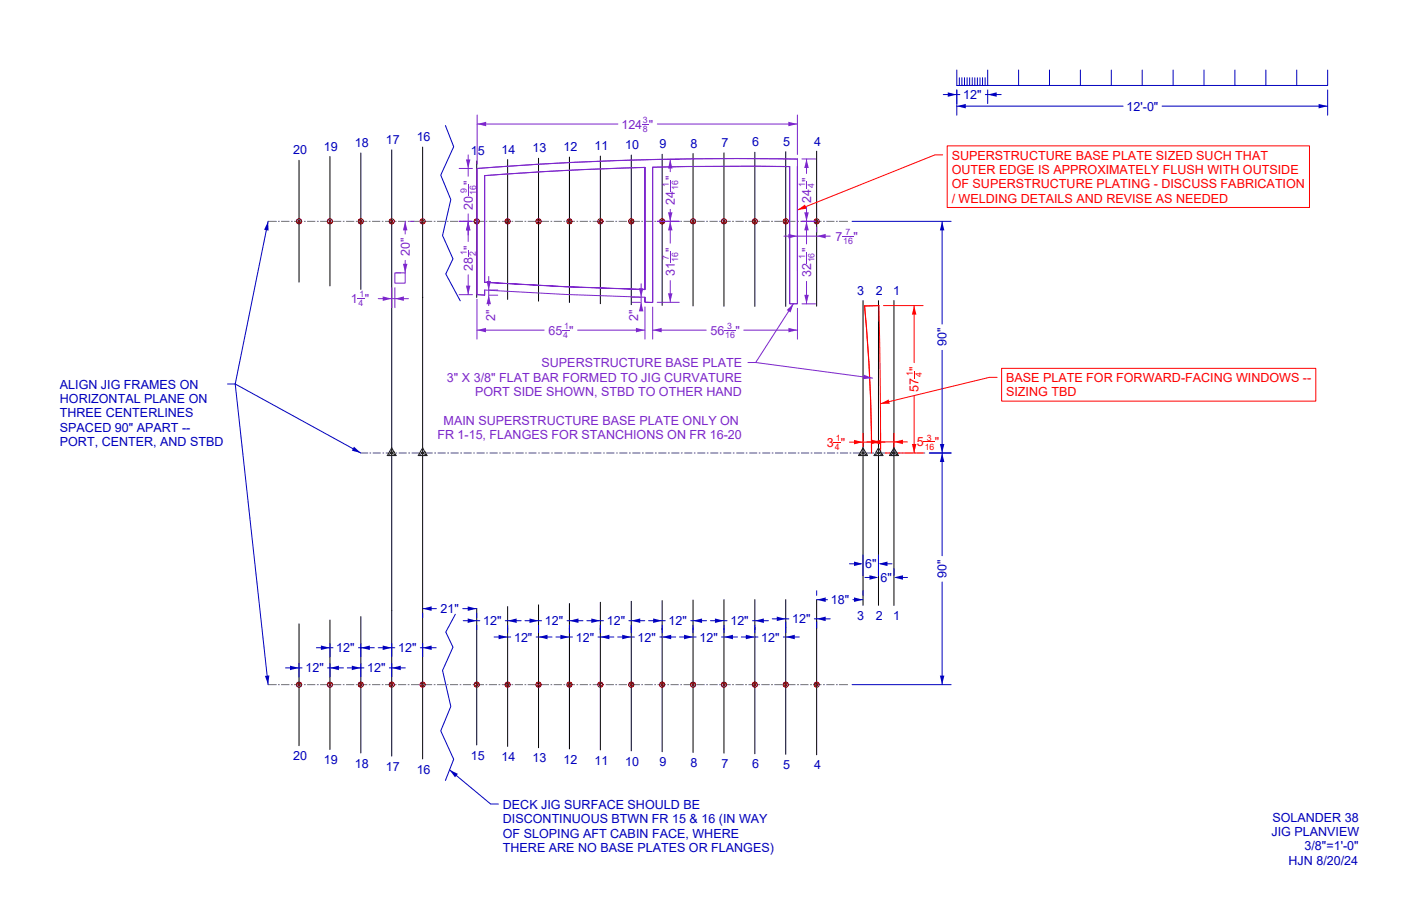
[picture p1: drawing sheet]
<svg xmlns="http://www.w3.org/2000/svg" width="432mm" height="279mm" viewBox="0 0 432 279" stroke-linecap="round" stroke-linejoin="round" font-family="sans-serif">
<!-- layer: Make2D -->
<g fill="none" stroke="#000" stroke-width=".31">
<path d="M92.2 49.4v37.6M101.7 48.3v39.9M111.2 47.2v42M120.7 46.2v187M130.3 45.4v188.6M146.9 49.7v42M156.5 49.2v43.1M166 48.8v44.1M175.5 48.4v44.9M185 48.1v45.6M194.6 47.8v46.2M204.1 47.6v46.6"/>
<path d="M213.6 47.3v47.1M223.1 47.1v47.4M232.7 47v47.5M242.2 46.8v47.7M251.7 46.6v47.8M266 92.7v94M270.8 92.7v94M275.5 92.7v94M92.2 192.4v37.6M101.7 191.2v39.9M111.2 190.2v42M146.9 187.7v42"/>
<path d="M156.5 187.1v43.1M166 186.5v44.1M175.5 186.1v44.9M185 185.7v45.6M194.6 185.4v46.2M204.1 185.2v46.6M213.6 185v47.1M223.1 184.9v47.4M232.7 184.9v47.5M242.2 184.9v47.7M251.7 185v47.8"/>
</g>
<g fill="none" stroke="#696969" stroke-width=".31">
<path d="M82.6 68.3h2.6M85.7 68.3h.5M86.7 68.3h2.5M89.7 68.3h.5M90.7 68.3h2.5M93.7 68.3h.5M94.7 68.3h2.5M97.7 68.3h.5M98.7 68.3h2.5M101.7 68.3h.5M102.7 68.3h2.5M105.7 68.3h.5"/>
<path d="M106.7 68.3h2.5M109.7 68.3h.5M110.7 68.3h2.5M113.7 68.3h.5M114.7 68.3h2.5M117.7 68.3h.5M118.7 68.3h2.5M121.7 68.3h.5M122.7 68.3h2.5M125.7 68.3h.5M126.7 68.3h2.5M129.7 68.3h.5"/>
<path d="M130.7 68.3h2.5M133.7 68.3h.5M134.7 68.3h2.5M137.7 68.3h.5M138.7 68.3h2.5M141.7 68.3h.5M142.7 68.3h2.5M145.7 68.3h.5M146.7 68.3h2.5M149.7 68.3h.5M150.7 68.3h2.5M153.7 68.3h.5"/>
<path d="M154.7 68.3h2.5M157.7 68.3h.5M158.7 68.3h2.5M161.7 68.3h.5M162.7 68.3h2.5M165.7 68.3h.5M166.7 68.3h2.5M169.7 68.3h.5M170.7 68.3h2.5M173.7 68.3h.5M174.7 68.3h2.5M177.7 68.3h.5"/>
<path d="M178.7 68.3h2.5M181.7 68.3h.5M182.7 68.3h2.5M185.7 68.3h.5M186.7 68.3h2.5M189.7 68.3h.5M190.7 68.3h2.5M193.7 68.3h.5M194.7 68.3h2.5M197.7 68.3h.5M198.7 68.3h2.5M201.7 68.3h.5"/>
<path d="M202.7 68.3h2.5M205.7 68.3h.5M206.7 68.3h2.5M209.7 68.3h.5M210.7 68.3h2.5M213.7 68.3h.5M214.7 68.3h2.5M217.7 68.3h.5M218.7 68.3h2.5M221.7 68.3h.5M222.7 68.3h2.5M225.7 68.3h.5"/>
<path d="M226.7 68.3h2.5M229.7 68.3h.5M230.7 68.3h2.5M233.7 68.3h.5M234.7 68.3h2.5M237.7 68.3h.5M238.7 68.3h2.5M241.7 68.3h.5M242.7 68.3h2.5M245.7 68.3h.5M246.7 68.3h2.5M249.7 68.3h.5"/>
<path d="M250.7 68.3h2.5M253.7 68.3h.5M254.7 68.3h2.5M257.7 68.3h.5M258.7 68.3h2.5M111.2 139.7h2.2M113.9 139.7h.5M114.9 139.7h2.5M117.9 139.7h.5M118.9 139.7h2.5M121.9 139.7h.5M122.9 139.7h2.5"/>
<path d="M125.9 139.7h.5M126.9 139.7h2.5M129.9 139.7h.5M130.9 139.7h2.5M133.9 139.7h.5M134.9 139.7h2.5M137.9 139.7h.5M138.9 139.7h2.5M141.9 139.7h.5M142.9 139.7h2.5M145.9 139.7h.5M146.9 139.7h2.5"/>
<path d="M149.9 139.7h.5M150.9 139.7h2.5M153.9 139.7h.5M154.9 139.7h2.5M157.9 139.7h.5M158.9 139.7h2.5M161.9 139.7h.5M162.9 139.7h2.5M165.9 139.7h.5M166.9 139.7h2.5M169.9 139.7h.5M170.9 139.7h2.5"/>
<path d="M173.9 139.7h.5M174.9 139.7h2.5M177.9 139.7h.5M178.9 139.7h2.5M181.9 139.7h.5M182.9 139.7h2.5M185.9 139.7h.5M186.9 139.7h2.5M189.9 139.7h.5M190.9 139.7h2.5M193.9 139.7h.5M194.9 139.7h2.5"/>
<path d="M197.9 139.7h.5M198.9 139.7h2.5M201.9 139.7h.5M202.9 139.7h2.5M205.9 139.7h.5M206.9 139.7h2.5M209.9 139.7h.5M210.9 139.7h2.5M213.9 139.7h.5M214.9 139.7h2.5M217.9 139.7h.5M218.9 139.7h2.5"/>
<path d="M221.9 139.7h.5M222.9 139.7h2.5M225.9 139.7h.5M226.9 139.7h2.5M229.9 139.7h.5M230.9 139.7h2.5M233.9 139.7h.5M234.9 139.7h2.5M237.9 139.7h.5M238.9 139.7h2.5M241.9 139.7h.5M242.9 139.7h2.5"/>
<path d="M245.9 139.7h.5M246.9 139.7h2.5M249.9 139.7h.5M250.9 139.7h2.5M253.9 139.7h.5M254.9 139.7h2.5M257.9 139.7h.5M258.9 139.7h2.5M261.9 139.7h.5M262.9 139.7h2.5M265.9 139.7h.5M266.9 139.7h2.5"/>
<path d="M269.9 139.7h.5M270.9 139.7h2.5M273.9 139.7h.5M274.9 139.7h2.5M277.9 139.7h.5M278.9 139.7h2.5M281.9 139.7h.5M282.9 139.7h2.1M82.6 211.1h2.6M85.7 211.1h.5M86.7 211.1h2.5M89.7 211.1h.5"/>
<path d="M90.7 211.1h2.5M93.7 211.1h.5M94.7 211.1h2.5M97.7 211.1h.5M98.7 211.1h2.5M101.7 211.1h.5M102.7 211.1h2.5M105.7 211.1h.5M106.7 211.1h2.5M109.7 211.1h.5M110.7 211.1h2.5M113.7 211.1h.5"/>
<path d="M114.7 211.1h2.5M117.7 211.1h.5M118.7 211.1h2.5M121.7 211.1h.5M122.7 211.1h2.5M125.7 211.1h.5M126.7 211.1h2.5M129.7 211.1h.5M130.7 211.1h2.5M133.7 211.1h.5M134.7 211.1h2.5M137.7 211.1h.5"/>
<path d="M138.7 211.1h2.5M141.7 211.1h.5M142.7 211.1h2.5M145.7 211.1h.5M146.7 211.1h2.5M149.7 211.1h.5M150.7 211.1h2.5M153.7 211.1h.5M154.7 211.1h2.5M157.7 211.1h.5M158.7 211.1h2.5M161.7 211.1h.5"/>
<path d="M162.7 211.1h2.5M165.7 211.1h.5M166.7 211.1h2.5M169.7 211.1h.5M170.7 211.1h2.5M173.7 211.1h.5M174.7 211.1h2.5M177.7 211.1h.5M178.7 211.1h2.5M181.7 211.1h.5M182.7 211.1h2.5M185.7 211.1h.5"/>
<path d="M186.7 211.1h2.5M189.7 211.1h.5M190.7 211.1h2.5M193.7 211.1h.5M194.7 211.1h2.5M197.7 211.1h.5M198.7 211.1h2.5M201.7 211.1h.5M202.7 211.1h2.5M205.7 211.1h.5M206.7 211.1h2.5M209.7 211.1h.5"/>
<path d="M210.7 211.1h2.5M213.7 211.1h.5M214.7 211.1h2.5M217.7 211.1h.5M218.7 211.1h2.5M221.7 211.1h.5M222.7 211.1h2.5M225.7 211.1h.5M226.7 211.1h2.5M229.7 211.1h.5M230.7 211.1h2.5M233.7 211.1h.5"/>
<path d="M234.7 211.1h2.5M237.7 211.1h.5M238.7 211.1h2.5M241.7 211.1h.5M242.7 211.1h2.5M245.7 211.1h.5M246.7 211.1h2.5M249.7 211.1h.5M250.7 211.1h2.5M253.7 211.1h.5M254.7 211.1h2.5M257.7 211.1h.5"/>
<path d="M258.7 211.1h2.5"/>
</g>
<g fill="none" stroke="#7f0000" stroke-width=".31">
<path d="M91.6 67.7l1.1 1.1M92.7 67.7l-1.1 1.1M101.1 67.7l1.1 1.1M102.2 67.7l-1.1 1.1M110.6 67.7l1.2 1.1M111.8 67.7l-1.2 1.1M120.2 67.7l1.1 1.1M121.3 67.7l-1.1 1.1M129.7 67.7l1.1 1.1M130.8 67.7l-1.1 1.1M146.4 67.7l1.1 1.1M147.5 67.7l-1.1 1.1"/>
<path d="M155.9 67.7l1.1 1.1M157 67.7l-1.1 1.1M165.4 67.7l1.1 1.1M166.5 67.7l-1.1 1.1M174.9 67.7l1.2 1.1M176.1 67.7l-1.2 1.1M184.5 67.7l1.1 1.1M185.6 67.7l-1.1 1.1M194 67.7l1.1 1.1M195.1 67.7l-1.1 1.1M203.5 67.7l1.1 1.1M204.6 67.7l-1.1 1.1"/>
<path d="M213 67.7l1.2 1.1M214.2 67.7l-1.2 1.1M222.6 67.7l1.1 1.1M223.7 67.7l-1.1 1.1M232.1 67.7l1.1 1.1M233.2 67.7l-1.1 1.1M241.6 67.7l1.1 1.1M242.7 67.7l-1.1 1.1M251.1 67.7l1.2 1.1M252.3 67.7l-1.2 1.1M91.6 210.6l1.1 1.1M92.7 210.6l-1.1 1.1"/>
<path d="M101.1 210.6l1.1 1.1M102.2 210.6l-1.1 1.1M110.6 210.6l1.2 1.1M111.8 210.6l-1.2 1.1M120.2 210.6l1.1 1.1M121.3 210.6l-1.1 1.1M129.7 210.6l1.1 1.1M130.8 210.6l-1.1 1.1M146.4 210.6l1.1 1.1M147.5 210.6l-1.1 1.1M155.9 210.6l1.1 1.1M157 210.6l-1.1 1.1"/>
<path d="M165.4 210.6l1.1 1.1M166.5 210.6l-1.1 1.1M174.9 210.6l1.2 1.1M176.1 210.6l-1.2 1.1M184.5 210.6l1.1 1.1M185.6 210.6l-1.1 1.1M194 210.6l1.1 1.1M195.1 210.6l-1.1 1.1M203.5 210.6l1.1 1.1M204.6 210.6l-1.1 1.1M213 210.6l1.2 1.1M214.2 210.6l-1.2 1.1"/>
<path d="M222.6 210.6l1.1 1.1M223.7 210.6l-1.1 1.1M232.1 210.6l1.1 1.1M233.2 210.6l-1.1 1.1M241.6 210.6l1.1 1.1M242.7 210.6l-1.1 1.1M251.1 210.6l1.2 1.1M252.3 210.6l-1.2 1.1"/>
<circle cx="92.2" cy="68.3" r=".79"/>
<circle cx="101.7" cy="68.3" r=".79"/>
<circle cx="111.2" cy="68.3" r=".79"/>
<circle cx="120.7" cy="68.3" r=".79"/>
<circle cx="130.3" cy="68.3" r=".79"/>
<circle cx="146.9" cy="68.3" r=".79"/>
<circle cx="156.5" cy="68.3" r=".79"/>
<circle cx="166" cy="68.3" r=".79"/>
<circle cx="175.5" cy="68.3" r=".79"/>
<circle cx="185" cy="68.3" r=".79"/>
<circle cx="194.6" cy="68.3" r=".79"/>
<circle cx="204.1" cy="68.3" r=".79"/>
<circle cx="213.6" cy="68.3" r=".79"/>
<circle cx="223.1" cy="68.3" r=".79"/>
<circle cx="232.7" cy="68.3" r=".79"/>
<circle cx="242.2" cy="68.3" r=".79"/>
<circle cx="251.7" cy="68.3" r=".79"/>
<circle cx="92.2" cy="211.1" r=".79"/>
<circle cx="101.7" cy="211.1" r=".79"/>
<circle cx="111.2" cy="211.1" r=".79"/>
<circle cx="120.7" cy="211.1" r=".79"/>
<circle cx="130.3" cy="211.1" r=".79"/>
<circle cx="146.9" cy="211.1" r=".79"/>
<circle cx="156.5" cy="211.1" r=".79"/>
<circle cx="166" cy="211.1" r=".79"/>
<circle cx="175.5" cy="211.1" r=".79"/>
<circle cx="185" cy="211.1" r=".79"/>
<circle cx="194.6" cy="211.1" r=".79"/>
<circle cx="204.1" cy="211.1" r=".79"/>
<circle cx="213.6" cy="211.1" r=".79"/>
<circle cx="223.1" cy="211.1" r=".79"/>
<circle cx="232.7" cy="211.1" r=".79"/>
<circle cx="242.2" cy="211.1" r=".79"/>
<circle cx="251.7" cy="211.1" r=".79"/>
</g>
<path d="M266.5 94.3l4.4-.1 .5 45.5M266.5 94.3v.7a479 479 0 0 1 2.1 44.7 481.1 481.1 0 0 0-2.2-45.3M266.5 94.3l-.1 .1M270.9 94.3l-4.5 .1M257 136.3h2.2" fill="none" stroke="#f00" stroke-width=".31"/>
<g fill="#f00">
<path d="M268.6 136.3l2.8-.6v1.3z"/>
<path d="M263.2 135.7l2.8 .6-2.8 .7z"/>
</g>
<path d="M281.7 114.4v2.2M261.8 136.3h11M266 133.6v4.7M268.6 133.6v4.7" fill="none" stroke="#f00" stroke-width=".31"/>
<g fill="#f00">
<path d="M281.7 94.2l.7 2.8h-1.3z"/>
<path d="M281.1 136.9h1.3l-.7 2.8z"/>
</g>
<path d="M291.9 45h111.7v19h-111.7zM272.3 94.2h12.2M281.7 94.2v17.6M272.8 139.7h11.7M281.7 122.1v17.6" fill="none" stroke="#f00" stroke-width=".31"/>
<path d="M245.8 64.8l2.3-1.7 .5 1.3z" fill="#f00"/>
<path d="M290.5 47.8h-2.3l-42.4 17M284.7 136.3h3.5" fill="none" stroke="#f00" stroke-width=".31"/>
<g fill="#f00">
<path d="M268.6 135.6l2.8 .7-2.8 .7z"/>
<path d="M275.5 136.3l2.8-.7v1.4z"/>
</g>
<path d="M308.7 113.6h96.8v10.1h-96.8zM267.2 136.3h12.5M271.4 133.5v4.8M275.5 133.5v4.8" fill="none" stroke="#f00" stroke-width=".31"/>
<path d="M271.4 124.5l2.5-1.3 .3 1.3z" fill="#f00"/>
<path d="M307.3 116.4h-2.4l-33.5 8.1" fill="none" stroke="#f00" stroke-width=".31"/>
<g fill="none" stroke="#007f00" stroke-width=".31">
<path d="M243.4 51.4h.1M245.8 51.4h.1M198.8 89.3h.1M120 139.3l2.1 1.2M120.7 138.1l1.4 2.4h-2.7zM120.7 138.1v2.4M121.4 139.3l-2 1.2M129.6 139.3l2 1.2M130.3 138.1l1.3 2.4h-2.7zM130.3 138.1v2.4M130.9 139.3l-2 1.2M265.3 139.3l2.1 1.2"/>
<path d="M266 138.1l1.4 2.4h-2.8zM266 138.1v2.4M266.7 139.3l-2.1 1.2M270.1 139.3l2 1.2M270.8 138.1l1.3 2.4h-2.7zM270.8 138.1v2.4M271.4 139.3l-2 1.2M274.8 139.3l2.1 1.2M275.5 138.1l1.4 2.4h-2.8zM275.5 138.1v2.4M276.2 139.3l-2.1 1.2"/>
</g>
<path d="M149.3 54.2l24.7-1.6 24.8-1v37.7l-24.4-.9-25.1-1.3v-31.1v-1.8l24.6-1.6 24.9-1v37.7l-24.3-.9-25.2-1.3M149.4 54.2v32.8M201.2 51.6v41.6h-2.4v-1.6v1.6l2.4 .1v-41.7l19-.3h19l4.2 .1v42.3h2.4v-44.7l-24.8-.1-26.5 .5-23.1 .9-24.4 1.7v38.9l2.3 .1 .1-1.6-.1 1.6M245.7 49.1l-24.7-.2-26.5 .5-23.1 1-24.3 1.6v38.8l2.3 .2M245.8 51.4v42.2l-2.4 .1v-42.3l-21.1-.1-21.1 .3M245.8 49h.1M121.7 84.1h3.2v3.2h-3.2zM149.3 89.4l24.8 1.4 24.7 .9" fill="none" stroke="#7d26cd" stroke-width=".31"/>
<g fill="#7d26cd">
<path d="M196.9 88.9h1.4l-.7 2.8z"/>
<path d="M197.6 93.2l.7 2.8h-1.4z"/>
</g>
<path d="M194.8 91.7h2.6M194.8 93.2h2.6M197.6 87.5v6.9M223.2 101.8h3.5" fill="none" stroke="#7d26cd" stroke-width=".31"/>
<g fill="#7d26cd">
<path d="M201.2 101.8l2.7-.7v1.4z"/>
<path d="M243 101.1l2.8 .7-2.8 .7z"/>
</g>
<path d="M206.6 55.5v3.5M201.2 94.7v9.9M245.8 95.1v9.5M201.2 101.8h16.5M229.2 101.8h16.6" fill="none" stroke="#7d26cd" stroke-width=".31"/>
<g fill="#7d26cd">
<path d="M205.9 65.5h1.4l-.7 2.8z"/>
<path d="M206.6 49.2l.7 2.8h-1.4z"/>
</g>
<path d="M202.5 49.2h6.9M206.6 49.2v3.8M202.5 68.3h6.9M206.6 77.6v3.4M206.6 64.6v3.7" fill="none" stroke="#7d26cd" stroke-width=".31"/>
<g fill="#7d26cd">
<path d="M206.6 68.3l.7 2.7h-1.4z"/>
<path d="M205.9 90.5h1.4l-.7 2.7z"/>
</g>
<path d="M144.3 77v2.2M202.6 68.3h6.8M206.6 68.3v6.7M202.6 93.2h6.8M206.6 86.5v6.7" fill="none" stroke="#7d26cd" stroke-width=".31"/>
<g fill="#7d26cd">
<path d="M144.3 68.3l.7 2.7h-1.4z"/>
<path d="M143.6 88.1h1.4l-.7 2.8z"/>
</g>
<path d="M141.5 68.3h4M144.3 68.3v6.2M248.6 77.8v3.5M141.5 90.9h4.1M144.3 84.8v6.1" fill="none" stroke="#7d26cd" stroke-width=".31"/>
<g fill="#7d26cd">
<path d="M248.6 68.3l.7 2.7h-1.4z"/>
<path d="M247.9 90.9h1.4l-.7 2.8z"/>
</g>
<path d="M248.6 56.1v2.2M247.2 68.3h4.2M248.6 68.3v6.9M247.2 93.7h4.2M248.6 86.8v6.9" fill="none" stroke="#7d26cd" stroke-width=".31"/>
<g fill="#7d26cd">
<path d="M247.9 65.5h1.4l-.7 2.8z"/>
<path d="M248.6 49l.7 2.8h-1.4z"/>
</g>
<path d="M247.2 49h4.2M248.6 49v4.5M247.2 68.3h4.2M248.6 63.9v4.4" fill="none" stroke="#7d26cd" stroke-width=".31"/>
<path d="M242.5 95.6l2.1-2-1 2.8z" fill="#7d26cd"/>
<path d="M259.6 72.8h3.4M244.6 93.6l-11.7 18.2h-2.4" fill="none" stroke="#7d26cd" stroke-width=".31"/>
<g fill="#7d26cd">
<path d="M243 72.1l2.8 .7-2.8 .7z"/>
<path d="M251.7 72.8l2.8-.7v1.4z"/>
</g>
<path d="M197.9 38.2h2.1M241.6 72.8h14.3M245.8 70v1.5M251.7 70v1.5" fill="none" stroke="#7d26cd" stroke-width=".31"/>
<g fill="#7d26cd">
<path d="M243 37.6l2.8 .6-2.8 .7z"/>
<path d="M147.1 38.2l2.7-.6v1.3z"/>
</g>
<path d="M147.1 35.5v15.1M147.1 38.2h43.4M202.6 38.2h43.2M245.8 35.5v12.1" fill="none" stroke="#7d26cd" stroke-width=".31"/>
<g fill="#7d26cd">
<path d="M124.2 81.4h1.4l-.7 2.7z"/>
<path d="M124.9 68.3l.7 2.7h-1.4z"/>
</g>
<path d="M124.9 68.3v3.9M126.3 68.3h1.4M110.2 92.1h2.2M122.1 84.1h1.4M124.9 80.3v3.8" fill="none" stroke="#7d26cd" stroke-width=".31"/>
<g fill="#7d26cd">
<path d="M121.7 92.1l2.8-.7v1.4z"/>
<path d="M118 91.4l2.7 .7-2.7 .7z"/>
</g>
<path d="M116.6 92.1h9.3M120.7 88.7v6.2M121.7 88.7v6.2" fill="none" stroke="#7d26cd" stroke-width=".31"/>
<g fill="#7d26cd">
<path d="M149.9 86.7h1.4l-.7 2.7z"/>
<path d="M150.6 91l.7 2.8h-1.4z"/>
</g>
<path d="M150.6 85.3v9M150.7 91h2.7M150.8 89.4h2.6" fill="none" stroke="#7d26cd" stroke-width=".31"/>
<path d="M266.3 115.5l2.6 1.1-2.8 .3z" fill="#7d26cd"/>
<path d="M144.3 56.9v3.5M232.9 111.8l36 4.8" fill="none" stroke="#7d26cd" stroke-width=".31"/>
<g fill="#7d26cd">
<path d="M144.3 68.3l.7 2.7h-1.4z"/>
<path d="M143.6 49.2h1.4l-.7 2.8z"/>
</g>
<path d="M141.5 52h4.1M144.3 47.8v6.5M141.5 68.3h4M144.3 66v6.4M173.2 101.8h2.2" fill="none" stroke="#7d26cd" stroke-width=".31"/>
<g fill="#7d26cd">
<path d="M147 101.8l2.8-.7v1.4z"/>
<path d="M196 101.1l2.8 .7-2.8 .7z"/>
</g>
<path d="M147 92.3v12.3M198.8 94.6v10M147 101.8h20.7M178 101.8h20.8" fill="none" stroke="#7d26cd" stroke-width=".31"/>
<g fill="none" stroke="#0000bf" stroke-width=".31">
<path d="M137.3 38.7l2.5 6.6-4 8.7 3.1 7.5-2.5 11.1 3.2 7.2-2.2 4.7 4.4 8.3M294.9 21.6v4.8h114.3v-4.8M295.7 24v2.4M296.5 24v2.4M297.3 24v2.4M298.1 24v2.4M298.9 24v2.4M299.7 24v2.4M300.4 24v2.4M301.2 24v2.4M302 24v2.4M302.8 24v2.4"/>
<path d="M303.6 24v2.4M304.4 21.6v4.8M313.9 21.6v4.8M323.5 21.6v4.8M333 21.6v4.8M342.5 21.6v4.8M352 21.6v4.8M361.6 21.6v4.8M371.1 21.6v4.8M380.6 21.6v4.8M390.1 21.6v4.8M399.7 21.6v4.8"/>
<path d="M140.3 189.4l-2.9 5.5 2.2 4.7-3.2 7.2 2.5 11.1-3.1 7.5 4 8.7-2.5 6.6"/>
</g>
<g fill="#0000bf">
<path d="M289.7 136.9h1.4l-.7 2.8z"/>
<path d="M290.4 68.3l.7 2.7h-1.4z"/>
</g>
<path d="M262.6 68.3h30.6M290.4 68.3v31.6M290.4 108.1v31.6M286.4 139.7h6.8" fill="none" stroke="#0000bf" stroke-width=".31"/>
<g fill="#0000bf">
<path d="M232.7 191.4l2.7-.7v1.4z"/>
<path d="M220.4 190.7l2.7 .7-2.7 .7z"/>
</g>
<path d="M219 191.4h5.1M223.1 192.8v1.4M231.9 191.4h4.9M232.7 192.8v1.4" fill="none" stroke="#0000bf" stroke-width=".31"/>
<g fill="#0000bf">
<path d="M242.2 196.4l2.8-.6v1.3z"/>
<path d="M229.9 195.8l2.8 .6-2.8 .7z"/>
</g>
<path d="M228.5 196.4h5.1M232.7 193.7v1.4M241.5 196.4h4.8M242.2 193.7v1.4" fill="none" stroke="#0000bf" stroke-width=".31"/>
<g fill="#0000bf">
<path d="M130.3 199.8l2.7-.7v1.4z"/>
<path d="M118 199.1l2.7 .7-2.7 .7z"/>
</g>
<path d="M116.6 199.8h5.1M120.7 198.4v4.1M129.5 199.8h4.9M130.3 198.4v4.1" fill="none" stroke="#0000bf" stroke-width=".31"/>
<g fill="#0000bf">
<path d="M251.7 190.8l2.8-.7v1.4z"/>
<path d="M239.4 190.1l2.8 .7-2.8 .7z"/>
</g>
<path d="M238 190.8h5.1M242.2 191.7v1.9M251 190.8h4.9M251.7 191.7v1.9" fill="none" stroke="#0000bf" stroke-width=".31"/>
<g fill="#0000bf">
<path d="M251.7 184.9l2.8-.7v1.4z"/>
<path d="M263.2 184.2l2.8 .7-2.8 .7z"/>
</g>
<path d="M251.7 182.2v1.4M251.7 184.9h3.3M262.9 184.9h3.1M266 182.2v1.4" fill="none" stroke="#0000bf" stroke-width=".31"/>
<g fill="#0000bf">
<path d="M294.9 32.7l2.8-.7v1.4z"/>
<path d="M406.4 32l2.8 .7-2.8 .7z"/>
</g>
<path d="M294.9 27.7v7.8M294.9 32.7h51.2M358.2 32.7h51M409.2 27.7v7.8" fill="none" stroke="#0000bf" stroke-width=".31"/>
<g fill="#0000bf">
<path d="M292.1 28.5l2.8 .7-2.8 .7z"/>
<path d="M304.4 29.2l2.8-.7v1.4z"/>
</g>
<path d="M290.7 29.2h5.1M294.9 27.7v4.2M303.7 29.2h4.9M304.4 27.7v4.2" fill="none" stroke="#0000bf" stroke-width=".31"/>
<g fill="#0000bf">
<path d="M101.7 206l2.8-.7v1.4z"/>
<path d="M89.4 205.3l2.8 .7-2.8 .7z"/>
</g>
<path d="M88 206h5.1M92.2 204.6v4.2M101 206h4.9M101.7 204.6v4.2" fill="none" stroke="#0000bf" stroke-width=".31"/>
<g fill="#0000bf">
<path d="M111.2 199.8l2.8-.7v1.4z"/>
<path d="M98.9 199.1l2.8 .7-2.8 .7z"/>
</g>
<path d="M97.5 199.8h5.1M101.7 198.4v4.1M110.5 199.8h4.9M111.2 198.4v4.1" fill="none" stroke="#0000bf" stroke-width=".31"/>
<g fill="#0000bf">
<path d="M120.7 206l2.8-.7v1.4z"/>
<path d="M108.4 205.3l2.8 .7-2.8 .7z"/>
</g>
<path d="M107 206h5.2M111.2 204.6v4.2M120 206h4.9M120.7 204.6v4.2" fill="none" stroke="#0000bf" stroke-width=".31"/>
<g fill="#0000bf">
<path d="M156.5 191.4l2.7-.7v1.4z"/>
<path d="M144.2 190.7l2.7 .7-2.7 .7z"/>
</g>
<path d="M142.8 191.4h5.1M146.9 192.8v1.4M155.7 191.4h4.9M156.5 192.8v1.4" fill="none" stroke="#0000bf" stroke-width=".31"/>
<g fill="#0000bf">
<path d="M166 196.4l2.8-.6v1.3z"/>
<path d="M153.7 195.8l2.8 .6-2.8 .7z"/>
</g>
<path d="M152.3 196.4h5.1M156.5 193.7v1.4M165.3 196.4h4.8M166 193.7v1.4" fill="none" stroke="#0000bf" stroke-width=".31"/>
<g fill="#0000bf">
<path d="M185 196.4l2.8-.6v1.3z"/>
<path d="M172.7 195.8l2.8 .6-2.8 .7z"/>
</g>
<path d="M171.3 196.4h5.2M175.5 193.7v1.4M184.3 196.4h4.9M185 193.7v1.4" fill="none" stroke="#0000bf" stroke-width=".31"/>
<g fill="#0000bf">
<path d="M194.6 191.4l2.7-.7v1.4z"/>
<path d="M182.3 190.7l2.7 .7-2.7 .7z"/>
</g>
<path d="M180.9 191.4h5.1M185 192.8v1.4M193.8 191.4h4.9M194.6 192.8v1.4" fill="none" stroke="#0000bf" stroke-width=".31"/>
<g fill="#0000bf">
<path d="M213.6 191.4l2.8-.7v1.4z"/>
<path d="M201.3 190.7l2.8 .7-2.8 .7z"/>
</g>
<path d="M199.9 191.4h5.1M204.1 192.8v1.4M212.9 191.4h4.9M213.6 192.8v1.4" fill="none" stroke="#0000bf" stroke-width=".31"/>
<g fill="#0000bf">
<path d="M223.1 196.4l2.8-.6v1.3z"/>
<path d="M210.8 195.8l2.8 .6-2.8 .7z"/>
</g>
<path d="M209.4 196.4h5.2M213.6 193.7v1.4M222.4 196.4h4.9M223.1 193.7v1.4" fill="none" stroke="#0000bf" stroke-width=".31"/>
<path d="M81.6 208.5l1.4-.2-.4 2.8z" fill="#0000bf"/>
<path d="M72.5 118.4l10.1 92.7" fill="none" stroke="#0000bf" stroke-width=".31"/>
<g fill="#0000bf">
<path d="M263.2 173.2l2.8 .7-2.8 .7z"/>
<path d="M270.8 173.9l2.7-.7v1.4z"/>
</g>
<path d="M261.8 173.9h3.6M266 171.1v6.3M270.8 171.1v6.3M271.3 173.9h3.6" fill="none" stroke="#0000bf" stroke-width=".31"/>
<g fill="#0000bf">
<path d="M268 177.4l2.8 .7-2.8 .7z"/>
<path d="M275.5 178.1l2.8-.7v1.4z"/>
</g>
<path d="M266.6 178.1h3.5M270.8 175.3v2.1M275.5 175.3v2.1M276.1 178.1h3.6" fill="none" stroke="#0000bf" stroke-width=".31"/>
<path d="M109.1 137.8l2.1 1.9-2.8-.7z" fill="#0000bf"/>
<path d="M72.5 118.4l38.7 21.3" fill="none" stroke="#0000bf" stroke-width=".31"/>
<path d="M138.6 237.4l2.5 1.3-.9 1z" fill="#0000bf"/>
<path d="M138.6 237.4l12.6 10.6h2.4" fill="none" stroke="#0000bf" stroke-width=".31"/>
<g fill="#0000bf">
<path d="M204.1 196.4l2.8-.6v1.3z"/>
<path d="M191.8 195.8l2.8 .6-2.8 .7z"/>
</g>
<path d="M190.4 196.4h5.1M194.6 193.7v1.4M203.4 196.4h4.8M204.1 193.7v1.4" fill="none" stroke="#0000bf" stroke-width=".31"/>
<g fill="#0000bf">
<path d="M175.5 191.4l2.8-.7v1.4z"/>
<path d="M163.2 190.7l2.8 .7-2.8 .7z"/>
</g>
<path d="M161.8 191.4h5.1M166 192.8v1.4M174.8 191.4h4.9M175.5 192.8v1.4" fill="none" stroke="#0000bf" stroke-width=".31"/>
<path d="M82.6 68.3l.2 2.8-1.4-.3z" fill="#0000bf"/>
<path d="M82.6 68.3l-10.1 50.1h-2.4" fill="none" stroke="#0000bf" stroke-width=".31"/>
<g fill="#0000bf">
<path d="M144.2 187l2.7 .7-2.7 .7z"/>
<path d="M130.3 187.7l2.7-.7v1.4z"/>
</g>
<path d="M130.3 189.1v1.4M130.3 187.7h4.2M142.6 187.7h4.3M146.9 189v1.5" fill="none" stroke="#0000bf" stroke-width=".31"/>
<g fill="#0000bf">
<path d="M289.7 208.4h1.4l-.7 2.7z"/>
<path d="M290.4 139.7l.7 2.8h-1.4z"/>
</g>
<path d="M286.4 139.7h6.8M290.4 139.7v31.7M290.4 179.5v31.6M262.6 211.1h30.6" fill="none" stroke="#0000bf" stroke-width=".31"/>
<g font-size="3.9" fill="#0000bf">
<text x="296.9" y="30.6">12&quot;</text>
<text x="347.2" y="34.1">12'-0&quot;</text>
<text x="90.3" y="47.6">20</text>
<text x="99.8" y="46.5">19</text>
<text x="109.4" y="45.4">18</text>
<text x="118.9" y="44.5">17</text>
<text x="128.4" y="43.6">16</text>
<text x="145.1" y="47.8">15</text>
<text x="154.6" y="47.5">14</text>
<text x="164.1" y="47">13</text>
<text x="173.7" y="46.7">12</text>
<text x="183.2" y="46.4">11</text>
<text x="192.7" y="46">10</text>
<text x="203.3" y="45.8">9</text>
<text x="212.8" y="45.5">8</text>
<text x="222.3" y="45.4">7</text>
<text x="231.9" y="45.1">6</text>
<text x="241.4" y="45">5</text>
<text x="250.9" y="44.9">4</text>
<text x="264.2" y="90.9">3</text>
<text x="270" y="91">2</text>
<text x="275.3" y="91">1</text>
<text x="291.8" y="106.8" transform="rotate(-90 291.8 106.8)">90&quot;</text>
<text x="18.4" y="119.9">ALIGN JIG FRAMES ON</text>
<text x="18.4" y="124.3">HORIZONTAL PLANE ON</text>
<text x="18.4" y="128.7">THREE CENTERLINES</text>
<text x="18.4" y="133.2">SPACED 90&quot; APART --</text>
<text x="18.4" y="137.6">PORT, CENTER, AND STBD</text>
<text x="266.6" y="175.3">6&quot;</text>
<text x="271.4" y="179.5">6&quot;</text>
<text x="291.8" y="178.2" transform="rotate(-90 291.8 178.2)">90&quot;</text>
<text x="135.8" y="189.1">21&quot;</text>
<text x="256.1" y="186.3">18&quot;</text>
<text x="264.2" y="191.2">3</text>
<text x="270" y="191.2">2</text>
<text x="275.3" y="191.2">1</text>
<text x="148.9" y="192.8">12&quot;</text>
<text x="158.4" y="197.8">12&quot;</text>
<text x="168" y="192.8">12&quot;</text>
<text x="177.5" y="197.8">12&quot;</text>
<text x="187" y="192.8">12&quot;</text>
<text x="196.5" y="197.8">12&quot;</text>
<text x="206.1" y="192.8">12&quot;</text>
<text x="215.6" y="197.8">12&quot;</text>
<text x="225.1" y="192.8">12&quot;</text>
<text x="234.6" y="197.8">12&quot;</text>
<text x="244.2" y="192.2">12&quot;</text>
<text x="103.7" y="201.2">12&quot;</text>
<text x="122.7" y="201.2">12&quot;</text>
<text x="94.1" y="207.4">12&quot;</text>
<text x="113.2" y="207.4">12&quot;</text>
<text x="90.3" y="234.5">20</text>
<text x="99.8" y="235.7">19</text>
<text x="109.4" y="236.7">18</text>
<text x="118.9" y="237.7">17</text>
<text x="128.4" y="238.6">16</text>
<text x="145.1" y="234.3">15</text>
<text x="154.6" y="234.7">14</text>
<text x="164.1" y="235.1">13</text>
<text x="173.7" y="235.5">12</text>
<text x="183.2" y="235.8">11</text>
<text x="192.7" y="236.1">10</text>
<text x="203.3" y="236.3">9</text>
<text x="212.8" y="236.6">8</text>
<text x="222.3" y="236.8">7</text>
<text x="231.9" y="237">6</text>
<text x="241.4" y="237.1">5</text>
<text x="250.9" y="237.3">4</text>
<text x="155" y="249.4">DECK JIG SURFACE SHOULD BE</text>
<text x="155" y="253.8">DISCONTINUOUS BTWN FR 15 &amp; 16 (IN WAY</text>
<text x="391.9" y="257.8">JIG PLANVIEW</text>
<text x="392.1" y="253.4">SOLANDER 38</text>
<text x="155" y="258.3">OF SLOPING AFT CABIN FACE, WHERE</text>
<text x="155" y="262.7">THERE ARE NO BASE PLATES OR FLANGES)</text>
<text x="402.1" y="262.3">3/8&quot;=1'-0&quot;</text>
<text x="397.1" y="266.7">HJN 8/20/24</text>
</g>
<g font-size="3.9" fill="#7d26cd">
<text x="191.5" y="39.6">124 &quot;</text>
<text x="145.7" y="56.9" transform="rotate(-90 145.7 56.9)">&quot;</text>
<text x="208" y="55.5" transform="rotate(-90 208 55.5)">&quot;</text>
<text x="145.7" y="64.6" transform="rotate(-90 145.7 64.6)">20</text>
<text x="208" y="63.2" transform="rotate(-90 208 63.2)">24</text>
<text x="250" y="62.5" transform="rotate(-90 250 62.5)">24 &quot;</text>
<text x="208" y="77.6" transform="rotate(-90 208 77.6)">&quot;</text>
<text x="250" y="77.8" transform="rotate(-90 250 77.8)">&quot;</text>
<text x="257.5" y="74.2">7</text>
<text x="263" y="74.2">&quot;</text>
<text x="126.3" y="79" transform="rotate(-90 126.3 79)">20&quot;</text>
<text x="145.7" y="83.4" transform="rotate(-90 145.7 83.4)">28 &quot;</text>
<text x="208" y="85.3" transform="rotate(-90 208 85.3)">31</text>
<text x="250" y="85.5" transform="rotate(-90 250 85.5)">32</text>
<text x="108.1" y="93.5">1 &quot;</text>
<text x="152.6" y="99" transform="rotate(-90 152.6 99)">2&quot;</text>
<text x="196.7" y="99.1" transform="rotate(-90 196.7 99.1)">2&quot;</text>
<text x="169" y="103.2">65 &quot;</text>
<text x="219" y="103.2">56</text>
<text x="226.6" y="103.2">&quot;</text>
<text x="166.9" y="113.2">SUPERSTRUCTURE BASE PLATE</text>
<text x="137.8" y="117.7">3&quot; X 3/8&quot; FLAT BAR FORMED TO JIG CURVATURE</text>
<text x="146.4" y="122.1">PORT SIDE SHOWN, STBD TO OTHER HAND</text>
<text x="136.7" y="131">MAIN SUPERSTRUCTURE BASE PLATE ONLY ON</text>
<text x="134.8" y="135.5">FR 1-15, FLANGES FOR STANCHIONS ON FR 16-20</text>
</g>
<g font-size="3.9" fill="#f00">
<text x="293.3" y="49.2">SUPERSTRUCTURE BASE PLATE SIZED SUCH THAT</text>
<text x="293.3" y="53.6">OUTER EDGE IS APPROXIMATELY FLUSH WITH OUTSIDE</text>
<text x="293.3" y="58.1">OF SUPERSTRUCTURE PLATING - DISCUSS FABRICATION</text>
<text x="293.3" y="62.5">/ WELDING DETAILS AND REVISE AS NEEDED</text>
<text x="310.1" y="117.8">BASE PLATE FOR FORWARD-FACING WINDOWS --</text>
<text x="283.1" y="120.8" transform="rotate(-90 283.1 120.8)">57 &quot;</text>
<text x="310.1" y="122.3">SIZING TBD</text>
<text x="254.9" y="137.7">3 &quot;</text>
<text x="282.6" y="137.7">5</text>
<text x="288.2" y="137.7">&quot;</text>
</g>
<g font-size="2.7" fill="#7d26cd">
<text x="198.2" y="40.7">8</text>
<text x="198.2" y="37.8">3</text>
<text x="143.9" y="59.4" transform="rotate(-90 143.9 59.4)">9</text>
<text x="206.1" y="57.8" transform="rotate(-90 206.1 57.8)">1</text>
<text x="209" y="58.7" transform="rotate(-90 209 58.7)">16</text>
<text x="248.1" y="57.7" transform="rotate(-90 248.1 57.7)">1</text>
<text x="251" y="58" transform="rotate(-90 251 58)">4</text>
<text x="146.7" y="60.1" transform="rotate(-90 146.7 60.1)">16</text>
<text x="259.9" y="75.2">16</text>
<text x="260.6" y="72.4">7</text>
<text x="143.9" y="78.6" transform="rotate(-90 143.9 78.6)">1</text>
<text x="146.7" y="78.9" transform="rotate(-90 146.7 78.9)">2</text>
<text x="206.1" y="80.1" transform="rotate(-90 206.1 80.1)">7</text>
<text x="209" y="80.7" transform="rotate(-90 209 80.7)">16</text>
<text x="248.1" y="80" transform="rotate(-90 248.1 80)">1</text>
<text x="251" y="81" transform="rotate(-90 251 81)">16</text>
<text x="110.5" y="94.5">4</text>
<text x="110.8" y="91.7">1</text>
<text x="173.9" y="101.4">1</text>
<text x="224.2" y="101.4">3</text>
<text x="173.5" y="104.2">4</text>
<text x="223.5" y="104.2">16</text>
</g>
<g font-size="2.7" fill="#f00">
<text x="281.3" y="116" transform="rotate(-90 281.3 116)">1</text>
<text x="284.1" y="116.3" transform="rotate(-90 284.1 116.3)">4</text>
<text x="257.6" y="135.9">1</text>
<text x="285.7" y="135.8">3</text>
<text x="257.3" y="138.7">4</text>
<text x="285" y="138.7">16</text>
</g>
</svg>
